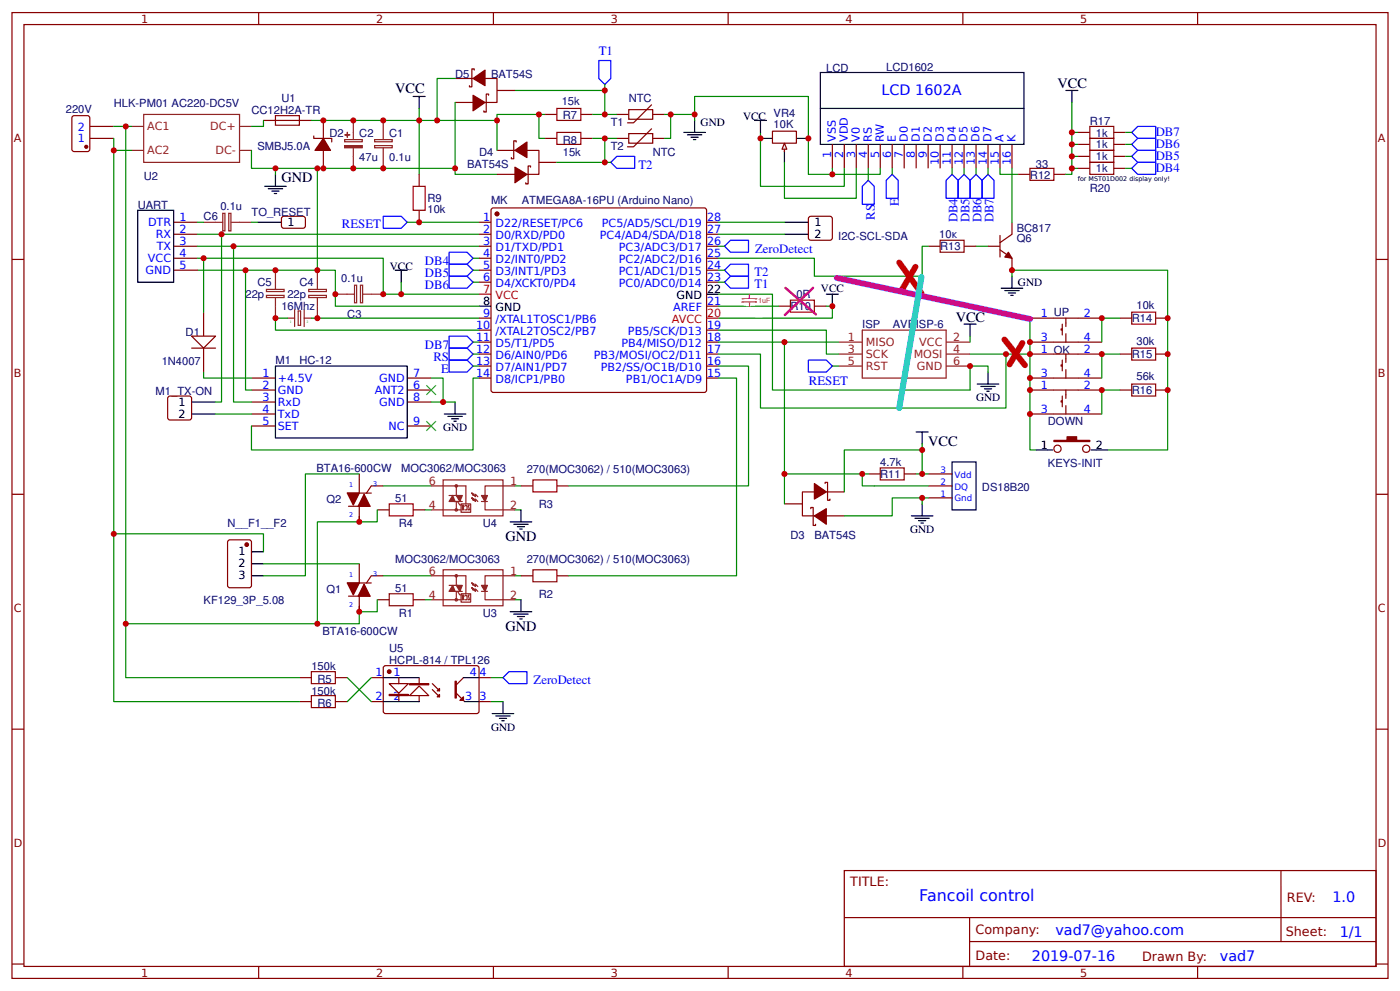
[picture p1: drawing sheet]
<svg xmlns="http://www.w3.org/2000/svg" width="309mm" height="219mm" viewBox="0 0 309 219" stroke-linecap="round" stroke-linejoin="round" font-family="sans-serif">
<g fill="none" stroke="#800" stroke-width=".26">
<path d="M2.6 2.8h304.1v213.2h-304.1zM5.3 5.4h298.7v208h-298.7zM57.1 2.8v2.6M109 2.8v2.6M160.9 2.8v2.6M212.7 2.8v2.6M264.6 2.8v2.6M2.6 57.3h2.7M304 57.3h2.7M55.6 83.5h5.3M55.6 86.1h5.3M55.6 88.8h5.3"/>
<path d="M55.6 91.4h5.3M55.6 94.1h5.3M90 83.5h5.2M90 86.1h5.2M90 88.8h5.2M90 94.1h5.2M2.6 109.1h2.7M304 109.1h2.7M2.6 161h2.7M304 161h2.7M186.5 192.2h117.5v21.2h-117.5zM283 192.2v15.7"/>
<path d="M2.6 212.9h2.7M57.1 213.4v2.6M109 213.4v2.6M160.9 213.4v2.6M186.6 202.6h117.3M212.7 213.4v2.6M214.2 207.9h89.7M214.2 202.6v10.6M264.6 213.4v2.6M304 212.9h2.7"/>
</g>
<path d="M29.1 33.2h2.6M29.1 27.9h2.6M31.7 25.3h21.2v10.6h-21.2zM52.9 33.2h2.7M52.9 27.9h2.7M76.1 30.8h3.9v.5h-3.9zM78.1 26.6v4.2M78.1 32.7v4.5M82.8 32.1h3.9v.5h-3.9zM82.8 30.8h3.9v.5h-3.9zM84.7 26.6v4.2M84.7 32.7v4.5" fill="none" stroke="#8d2323" stroke-width=".26"/>
<g fill="#8d2323" stroke="#8d2323" stroke-width=".26">
<path d="M76.1 32.1h3.9v.5h-3.9z"/>
<path d="M76.2 29.8h1.1z"/>
<path d="M76.7 29.2l.1 1.1z"/>
</g>
<path d="M60.9 80.8h29.1v15.9h-29.1z" fill="none" stroke="#000" stroke-width=".26"/>
<path d="M42.3 74.2h5.3l-2.6 2.7z" fill="#fefefe" stroke="#800" stroke-width=".26"/>
<path d="M16.1 25.6l3.2-.1 .5 .3v7.1l-.2 .5-3.2 .1-.5-.3v-7.1zM19.8 30.6h5.3M19.8 27.9h5.3M170.7 29h5.2v2.6h-5.2zM173.3 32.1v1.4M42.3 76.9h5.3M45 68.9v5.3M45 76.9v5.3" fill="none" stroke="#800" stroke-width=".26"/>
<circle cx="19" cy="32.4" r=".33" fill="#800" stroke="#800" stroke-width=".26"/>
<path d="M25.1 27.9h4M55.6 33.2v4h44.9v1.3h9.3M60.9 37.2v1.3" fill="none" stroke="#080" stroke-width=".26"/>
<path d="M60.9 38.5v2.6M91.3 21.3h2.6M92.6 21.3v2.6M168 30.6h2.7M173.3 33.2v2.7M175.9 30.6h2.7M58.5 41.1h4.7M59.3 41.7h3.1M60.1 42.2h1.5M60.6 42.7h.5" fill="none" stroke="#000" stroke-width=".26"/>
<path d="M173.3 31.6l.5 1.3h-1z" fill="#efefef" stroke="#800" stroke-width=".26"/>
<g fill="none" stroke="#080" stroke-width=".26">
<path d="M153.5 25.3v-4h25.1v17.2h5.3v-1.3M168 29.2v11.9h18.5v-3.9M173.3 35.9v7.9h15.9v-6.6M194.5 37.2v1.3h-10.6M79.4 104.6h-11.9v22.5h-9.3M84.7 107.3h10.5M93.9 112.6h1.3M113.8 107.3h1.3M113.8 112.6h1.3M58.2 124.5h21.2M84.7 127.1h10.5M93.9 132.4h1.3"/>
<path d="M113.8 127.1h1.3M113.8 132.4h1.3"/>
</g>
<path d="M166.7 26.6h2.6M168 26.6v2.6M112.7 115.2h4.8M113.5 115.8h3.2M114.3 116.3h1.6M114.8 116.8h.6M115.1 112.6v2.6M112.7 135.1h4.8M113.5 135.6h3.2M114.3 136.1h1.6M114.8 136.7h.6M115.1 132.4v2.7" fill="none" stroke="#000" stroke-width=".26"/>
<path d="M86 111.3h5.3v2.6h-5.3zM117.7 106h5.3v2.6h-5.3zM86 131.1h5.3v2.6h-5.3zM117.7 125.8h5.3v2.7h-5.3z" fill="none" stroke="#a00000" stroke-width=".26"/>
<g fill="none" stroke="#800" stroke-width=".26">
<path d="M76.7 108.9h5.3M77 111.8h4.8M79.4 104.6v4.3M79.4 111.8v3.4M83.3 112.6h2.7M84.7 107.3h-2.7l-1 1.6M91.3 112.6h2.6M115.1 107.3h2.6M123 107.3h2.7M76.7 128.7h5.3M77 131.6h4.8M79.4 124.5v4.2"/>
<path d="M79.4 131.6v3.5M83.3 132.4h2.7M84.7 127.1h-2.7l-1 1.6M91.3 132.4h2.6M115.1 127.1h2.6M123 127.1h2.7M100.8 153.1l1.9 1.8M102.4 149.6l-1.6 1.6"/>
</g>
<g fill="none" stroke="#8d2323" stroke-width=".26">
<path d="M95.2 107.3h7.7v4M95.2 112.6h6.7M97.9 106h13.2v7.9h-13.2zM99.2 109.4h1.9M100.3 110.7h1.8M100.8 107.3v2.1M100.8 110.7v1.9M101.1 110.7l.5 .8h.3M101.9 111.3h2.1v1.8h-2.1zM102.1 111.5h.3v1.1h-.3zM102.7 111.8l.2-.3 .3 .3v.8h-.5M103.7 111.5h-.2l.2 1.1h-.2"/>
<path d="M104.2 108.9l.8 .8v-.6l.6 .6M104.2 108.9l.6 .2-.3 .3zM104.2 109.9l.3 .6 .3-.3-.6-.3 .8 .8v-.5l.6 .5M106.4 110.7h1.3M107.2 110.7v1.9h6.6M113.8 107.3h-6.6v2.1M95.2 127.1h7.7v4M95.2 132.4h6.7M97.9 125.8h13.2v7.9h-13.2zM99.2 129.2h1.9M100.3 130.6h1.8M100.8 127.1v2.1"/>
<path d="M100.8 130.6v1.8M101.1 130.6l.5 .8h.3M101.9 131.1h2.1v1.9h-2.1zM102.1 131.4h.3v1h-.3zM102.7 131.6l.2-.2 .3 .2v.8h-.5M103.7 131.4h-.2l.2 1h-.2M104.2 128.7l.8 .8v-.5l.6 .5M104.2 128.7l.6 .3-.3 .2zM104.2 129.8l.3 .5 .3-.3-.6-.2 .8 .8v-.6l.6 .6M106.4 130.6h1.3M107.2 130.6v1.8h6.6M113.8 127.1h-6.6v2.1"/>
<circle cx="100.8" cy="112.6" r=".26"/>
<circle cx="100.8" cy="107.3" r=".26"/>
<circle cx="100.8" cy="132.4" r=".26"/>
<circle cx="100.8" cy="127.1" r=".26"/>
</g>
<g fill="#8d2323" stroke="#8d2323" stroke-width=".26">
<path d="M106.4 129.2h1.3l-.5 1.4z"/>
<path d="M100.8 129.2h1.3l-.5 1.4z"/>
<path d="M100 129.2l.5 1.4h-1.3z"/>
<path d="M106.4 109.4h1.3l-.5 1.3z"/>
<path d="M100.8 109.4h1.3l-.5 1.3z"/>
<path d="M100 109.4l.5 1.3h-1.3z"/>
</g>
<g fill="#800" stroke="#800" stroke-width=".26">
<path d="M76.7 128.7h2.7l-1.3 2.7z"/>
<path d="M80.4 129l1.4 2.6h-2.7z"/>
<path d="M76.7 108.9h2.7l-1.3 2.6z"/>
<path d="M80.4 109.1l1.4 2.7h-2.7z"/>
</g>
<path d="M100.5 150.4h.3v3.7h-.3z" fill="#00f" stroke="#800" stroke-width=".26"/>
<g fill="#800" stroke="#800" stroke-width=".26">
<path d="M102.4 153.9v.7h-.8z"/>
<circle cx="86" cy="148.3" r=".4"/>
</g>
<g fill="none" stroke="#800" stroke-width=".26">
<path d="M82 149.6h2.7M82 154.9h2.7M84.9 147h20.7l.2 .5v9.8l-.5 .3-20.4-.1-.2-.5v-9.5zM86 150.9h4.2l-2.1 2.2zM86 153.3h4.2v.3h-4.2zM88.1 149.6v1.3M90.5 150.9h4.2v.3h-4.2zM92.6 151.5l2.1 2.1h-4.2zM92.6 149.8v1.3M92.6 153.6v1.3M95.5 150.9l1.6 1.6M95.5 152.3l1.6 1.6"/>
<path d="M105.8 149.6h2.7M105.8 154.9h2.7"/>
</g>
<path d="M84.7 154.9h7.9M84.7 149.6h7.9M102.7 154.9h3.1" fill="none" stroke="#000" stroke-width=".26"/>
<path d="M97.1 153.3v.6h-.5z" fill="#00f" stroke="#800" stroke-width=".26"/>
<g fill="none" stroke="#800" stroke-width=".26">
<path d="M100.5 17.3h4M104.8 15.5v-.3h-.6v4h-.5v-.3M107.2 17.3h2.6v5.3h-2.6M109.8 20h4M58.2 26.6h10.6M69.3 30v.6h4v.8M71.4 26.6v4M71.4 33.2v4M92.6 38.5v2.6M100.5 22.6h4M107.9 21v-.2h-.5v3.9h-.5v-.2M109.8 38.5h4"/>
<path d="M109.8 33.2h4M114 31.4v-.3h-.5v4h-.5v-.3M116.4 33.2h2.7v5.3h-2.7M117.2 36.9v-.3h-.5v4h-.5v-.3M119.1 35.9h3.9M120.4 25.3h2.6M120.4 30.6h2.6M128.3 25.3h2.7M128.3 30.6h2.7M136.3 25.3h2.6M136.3 30.6h2.6M138.9 24.2h5.3v2.1h-5.3z"/>
<path d="M138.9 29.5h5.3v2.1h-5.3zM143.9 23.2l-3.9 3.9h-1.4M143.9 28.4l-3.9 4h-1.4M144.2 25.3h2.6M144.2 30.6h2.6M183.9 31.9v5.3M186.5 31.9v5.3M189.2 31.9v5.3M191.8 31.9v5.3M194.5 31.9v5.3M197.1 31.9v5.3M199.8 31.9v5.3"/>
<path d="M202.4 31.9v5.3M205.1 31.9v5.3M207.7 31.9v5.3M210.3 31.9v5.3M213 31.9v5.3M215.6 31.9v5.3M218.3 31.9v5.3M220.9 31.9v5.3M223.6 31.9v5.3M224.9 38.5h2.6M232.8 38.5h2.7M238.1 29.2h2.7"/>
<path d="M238.1 31.9h2.7M238.1 34.5h2.7M238.1 37.2h2.7M246.1 29.2h2.6M246.1 31.9h2.6M246.1 34.5h2.6M246.1 37.2h2.6M38.4 49.1h5.3M38.4 51.7h5.3M38.4 54.4h5.3M38.4 57h5.3M38.4 59.7h5.3"/>
<path d="M62.2 48l.5-.2h4.5l.3 .5-.1 1.8-.5 .3-4.5-.1-.2-.4zM92.6 46.4v2.7M105.8 49.1h2.7M105.8 51.7h2.7M105.8 54.4h2.7M105.8 57h2.7M105.8 59.7h2.7M108.6 46.2l.4-.3 46.8 .1 .3 .4-.1 40-.4 .3-46.9-.1-.2-.5zM156.1 49.1h2.6M156.1 51.7h2.6M156.1 54.4h2.6M156.1 57h2.6"/>
<path d="M156.1 59.7h2.6M178.9 47.8h4.5l.4 .2 .1 4.5-.3 .5h-4.5l-.4-.2-.1-4.5zM205.1 54.4h2.6M213 54.4h2.6M218.3 54.4h2.6M220.9 55.2l2.7 1.8v2.7M220.9 52v4.8M223.6 49.1v2.6l-2.7 1.9M105.8 62.3h2.7M105.8 70.2h2.7M105.8 72.9h2.7M105.8 75.5h2.7"/>
<path d="M105.8 78.2h2.7M156.1 62.3h2.6M156.1 72.9h2.6M156.1 75.5h2.6M156.1 78.2h2.6M156.1 67.6h2.6M172 67.6h2.6M179.9 67.6h2.7M227.5 70.2h15.9M227.5 75.5h15.9M227.5 78.2h15.9M234.7 72.6h-.3v.3h.3"/>
<path d="M234.7 71.6v2.4M234.7 79.5v2.4M235.5 70.2v1.9M235.5 73.7v1.8M235.5 78.2v1.8M247.4 70.2h2.6M247.4 78.2h2.6M255.3 70.2h2.7M255.3 78.2h2.7M37.3 87.5l4.5-.1 .5 .3v4.5l-.2 .5h-4.5l-.5-.2-.1-4.5zM105.8 80.8h2.7M105.8 83.5h2.7"/>
<path d="M156.1 80.8h2.6M156.1 83.5h2.6M227.5 83.5h15.9M227.5 91.4h15.9M227.5 86.1h15.9M234.7 88.5h-.3v.3h.3M234.7 80.6h-.3v.2h.3M234.7 87.4v2.4M235.5 81.6v1.9M235.5 86.1v1.9M235.5 89.6v1.8M247.4 86.1h2.6"/>
<path d="M255.3 86.1h2.7M50.5 119.3l4.5-.1 .5 .3 .1 9.7-.3 .5-4.5 .1-.5-.3v-9.8zM173.3 111.3h4M179.1 112.3v-.2h.6v3.9h.5v-.2M179.9 108.6h-2.6v5.3h2.6M182.3 106.8v-.3h.5v4h.6v-.3M182.6 113.9h3.9M182.6 108.6h3.9M191.8 104.6h2.7M199.8 104.6h2.6M205.1 109.9h5.2M205.1 107.3h5.2"/>
<path d="M205.1 104.6h5.2M66.1 149.6h2.7M66.1 154.9h2.7M74.1 149.6h2.6M74.1 154.9h2.6M88.1 153.5v1.3M97.1 152v.5h-.5z"/>
<circle cx="233.6" cy="99.1" r=".8"/>
<circle cx="240" cy="99.1" r=".8"/>
</g>
<g fill="none" stroke="#000" stroke-width=".26">
<path d="M181.2 16h45v15.9h-45zM235.5 20h2.6M236.8 20v2.6M151.1 29.2h4.7M151.9 29.8h3.1M152.7 30.3h1.6M153.2 30.8h.5M153.5 26.6v2.6M181.2 23.9h45M30.4 46.4h8v15.9h-8zM56.9 49.1h5.3M87.3 59.7h2.7"/>
<path d="M88.6 59.7v2.6M173.3 49.1h5.3M173.3 51.7h5.3M105.8 67.6h2.7M156.1 65h2.6M182.6 65h2.6M183.9 65v2.6M213 71.6h2.6M214.3 71.6v2.6M221.2 63.6h4.8M222 64.2h3.2M222.8 64.7h1.6"/>
<path d="M223.3 65.2h.5M223.6 61v2.6M42.3 91.4h5.3M42.3 88.8h5.3M98.2 91.4h4.7M99 91.9h3.1M99.7 92.5h1.6M100.3 93h.5M100.5 88.8v2.6M202.4 95.4h2.7M203.7 95.4v2.6M215.9 84.8h4.8"/>
<path d="M216.7 85.3h3.2M217.5 85.9h1.6M218 86.4h.5M218.3 82.2v2.6M228.9 99.4h3.7M241 99.4h3.7M201.3 113.9h4.8M202.1 114.4h3.2M202.9 115h1.6M203.5 115.5h.5M203.7 111.3v2.6M210.3 102h5.3v10.6h-5.3z"/>
<path d="M55.6 127.1h2.6M55.6 121.8h2.6M55.6 124.5h2.6M102.4 149.6h3.4M108.7 157.6h4.8M109.5 158.1h3.2M110.3 158.6h1.6M110.9 159.1h.5M111.1 154.9v2.7"/>
</g>
<g fill="none" stroke="#a00000" stroke-width=".26">
<path d="M60.9 25.5h5.2v2.1h-5.2zM123 23.9h5.3v2.7h-5.3zM123 29.2h5.3v2.7h-5.3zM227.5 37.2h5.3v2.6h-5.3zM240.8 27.9h5.3v2.7h-5.3zM240.8 30.6h5.3v2.6h-5.3zM240.8 33.2h5.3v2.7h-5.3zM240.8 35.9h5.3v2.6h-5.3zM91.3 41.1h2.6v5.3h-2.6zM207.7 53h5.3v2.7h-5.3zM174.6 66.3h5.3v2.6h-5.3zM250 68.9h5.3v2.7h-5.3z"/>
<path d="M250 76.9h5.3v2.6h-5.3zM250 84.8h5.3v2.6h-5.3zM194.5 103.3h5.3v2.7h-5.3zM68.8 148.3h5.3v2.6h-5.3zM68.8 153.6h5.3v2.6h-5.3z"/>
</g>
<g fill="none" stroke="#080" stroke-width=".26">
<path d="M100.5 17.3h-3.9v9.3h-4v-2.7M113.8 20h19.8v5.3M133.6 18.7v1.3M25.1 30.6v124.3h41M25.1 33.2h4M27.8 27.9v121.7h38.3M58.2 26.6v1.3h-2.6M68.8 26.6h23.8v11.9M70.1 37.2v22.5M96.6 26.6h13.2M100.5 22.6v14.6M119.1 25.3h-9.3v7.9"/>
<path d="M120.4 25.3h-1.3v5.3h1.3M123 35.9h10.6M131 25.3h5.3M131 30.6h5.3M133.6 30.6v5.3h1.3M146.8 25.3h1.4v5.3h-1.4M148.2 25.3h5.3v1.3M191.8 37.2v2.6M197.1 37.2v1.3M210.3 37.2v1.3M213 37.2v1.3M215.6 37.2v1.3"/>
<path d="M218.3 37.2v1.3M220.9 37.2v1.3h4M223.6 37.2v11.9M236.8 22.6v15.9h-1.3M236.8 37.2h1.3M236.8 34.5h1.3M236.8 31.9h1.3M236.8 29.2h1.3M248.7 37.2h1.3M248.7 34.5h1.3M248.7 31.9h1.3M248.7 29.2h1.3"/>
<path d="M43.7 57h41v8h21.1M43.7 59.7h26.4M43.7 49.1h1.3M43.7 51.7h62.1M43.7 54.4h62.1M45 57v11.9M48.9 51.7v37.1h-1.3M51.6 54.4v34.4h4M54.2 59.7v26.4h1.4M55.6 49.1h1.3M70.1 59.7h4v7.9h31.7M90 49.1h15.8"/>
<path d="M104.5 59.7h1.3M104.5 57h1.3M158.7 59.7h1.4M158.7 49.1h14.6M158.7 51.7h14.6M158.7 54.4h1.4M205.1 54.4h-1.4v6.6h-23.8v-4h-21.2M215.6 54.4h2.7M63.5 70.2h-2.6v2.7h44.9M68.8 70.2h37M88.6 62.3v2.7M104.5 62.3h1.3"/>
<path d="M104.5 75.5h1.3M104.5 78.2h1.3M158.7 72.9h23.9v5.3h2.6M158.7 78.2h9.3v11.9h54.2v-11.9h-7.9M158.7 65h12v21.1h43.6v-5.3h4v1.4M158.7 67.6h13.3M158.7 62.3h1.4M158.7 75.5h26.5M173.3 75.5v29.1h17.2v2.7h14.6M182.6 67.6h1.3v2.6h-25.2M214.3 74.2v1.3M222.2 78.2h5.3"/>
<path d="M223.6 61v-1.3h34.4v39.7h-13.3M227.5 70.2v29.2h1.4M247.4 70.2h-4v5.3M247.4 78.2h-4v5.3M45 82.2v1.3h10.6M47.6 91.4h8M95.2 83.5h2.7v5.3h-2.7M97.9 88.8h2.6M104.5 80.8h1.3M105.8 83.5h-1.3v15.9h-48.9v-5.3M158.7 80.8h6.7v26.5h-39.7M158.7 83.5h4v43.6h-37"/>
<path d="M183.9 80.8h1.3M203.7 98v6.6h1.4M203.7 99.4h-17.2v9.2M247.4 86.1h-4v5.3M25.1 117.9h33.1v3.9M83.3 112.6v2.6h-13.2v22.5M173.3 104.6v6.7M190.5 104.6h1.3M202.4 104.6h1.3M203.7 109.9h-6.6v4h-10.6M205.1 109.9h-1.4v1.4M83.3 132.4v2.7h-3.9v2.6h-51.6"/>
<path d="M76.7 149.6l5.3 5.3M82 149.6l-5.3 5.3M108.5 154.9h2.6M108.5 149.6h2.6"/>
</g>
<g fill="#800" stroke="#800" stroke-width=".26">
<path d="M71.4 30.6l1.6 2.6h-3.4z"/>
<path d="M222.8 55.7l.8 1.3-1.6-.2z"/>
<path d="M232.8 97.2h2.9v-.8h2.2v.8h2.9v.3h-8z"/>
<path d="M179.9 106.8l2.7 1.8-2.7 1.6z"/>
<path d="M179.9 113.9l2.7-1.6v3.5z"/>
<path d="M113.8 33.2l2.6-1.8v3.4z"/>
<path d="M113.8 36.9l2.6 1.6-2.6 1.8z"/>
<path d="M104.5 17.3l2.7-1.8v3.4z"/>
<path d="M104.5 21l2.7 1.6-2.7 1.9z"/>
<circle cx="109.8" cy="47.2" r=".4"/>
<circle cx="54.5" cy="120.3" r=".4"/>
</g>
<path d="M105.8 65h2.7M156.1 70.2h2.6" fill="none" stroke="#f00" stroke-width=".26"/>
<g fill="none" stroke="#8d2323" stroke-width=".26">
<path d="M45 49.1h4.2M49.2 47.1h.5v3.9h-.5zM50.5 47.1h.5v3.9h-.5zM51.1 49.1h4.5M60.9 59.7v4.2M70.1 59.7v4.2M58.9 65.2h3.9v.5h-3.9zM58.9 63.9h3.9v.5h-3.9zM60.9 65.7v4.5M63.5 70.2h1.6M65.1 68.4v3.7M65.9 68.7h.5v3.1h-.5z"/>
<path d="M67.2 70.2h1.6M67.2 68.4v3.7M68.2 65.2h3.9v.5h-3.9zM68.2 63.9h3.9v.5h-3.9zM70.1 65.7v4.5M74.1 65h4.2M78.3 63h.5v3.9h-.5zM79.6 63h.5v3.9h-.5zM80.2 65h4.5M185.2 75.5h5.3M185.2 78.2h5.3M190.5 72.9h18.5v10.6h-18.5z"/>
<path d="M209 75.5h5.3M209 78.2h5.3M185.2 80.8h5.3M209 80.8h5.3"/>
</g>
<g fill="#000" stroke="#3c3" stroke-width=".26">
<path d="M94.2 85.1l2.1 2.1zM96.3 85.1l-2.1 2.1z"/>
<path d="M94.2 93l2.1 2.1zM96.3 93l-2.1 2.1z"/>
</g>
<g fill="none" stroke="#00f" stroke-width=".26">
<path d="M132.3 13.4h2.6v3.9l-1.3 1.4-1.3-1.4zM136.3 34.5h3.9v2.7h-3.9l-1.4-1.3zM191.8 39.8l1.3 1.3v4h-2.6v-4zM197.1 38.5l1.3 1.3v4h-2.6v-4zM210.3 38.5l1.4 1.3v4h-2.7v-4zM213 38.5l1.3 1.3v4h-2.6v-4zM214.3 39.8l1.3-1.3 1.4 1.3v4h-2.7zM218.3 38.5l1.3 1.3v4h-2.6v-4zM250 37.2l1.4-1.3h3.9v2.6h-3.9zM250 34.5l1.4-1.3h3.9v2.7h-3.9zM250 31.9l1.4-1.3h3.9v2.6h-3.9zM250 29.2l1.4-1.3h3.9v2.7h-3.9z"/>
<path d="M84.7 47.8h3.9l1.4 1.3-1.4 1.3h-3.9zM99.2 55.7h4l1.3 1.3-1.3 1.3h-4zM99.2 58.3h4l1.3 1.4-1.3 1.3h-4zM161.4 58.3h4v2.7h-4l-1.3-1.3zM161.4 53h4v2.7h-4l-1.3-1.3zM99.2 61h4l1.3 1.3-1.3 1.3h-4zM99.2 74.2h4l1.3 1.3-1.3 1.4h-4zM99.2 76.9h4l1.3 1.3-1.3 1.3h-4zM99.2 79.5h4l1.3 1.3-1.3 1.4h-4zM161.4 61h4v2.6h-4l-1.3-1.3zM178.6 79.5h4l1.3 1.3-1.3 1.4h-4zM112.4 148.3h4v2.6h-4l-1.3-1.3z"/>
</g>
<g fill="#c00">
<circle cx="109.8" cy="26.6" r=".66"/>
<circle cx="96.6" cy="26.6" r=".66"/>
<circle cx="100.5" cy="37.2" r=".66"/>
<circle cx="203.7" cy="99.4" r=".66"/>
<circle cx="173.3" cy="75.5" r=".66"/>
<circle cx="203.7" cy="109.9" r=".66"/>
<circle cx="243.4" cy="78.2" r=".66"/>
<circle cx="227.5" cy="78.2" r=".66"/>
<circle cx="227.5" cy="83.5" r=".66"/>
<circle cx="227.5" cy="86.1" r=".66"/>
<circle cx="243.4" cy="86.1" r=".66"/>
<circle cx="227.5" cy="91.4" r=".66"/>
<circle cx="243.4" cy="70.2" r=".66"/>
<circle cx="227.5" cy="75.5" r=".66"/>
<circle cx="92.6" cy="49.1" r=".66"/>
<circle cx="236.8" cy="34.5" r=".66"/>
<circle cx="236.8" cy="29.2" r=".66"/>
<circle cx="223.6" cy="59.7" r=".66"/>
<circle cx="258" cy="70.2" r=".66"/>
<circle cx="258" cy="78.2" r=".66"/>
<circle cx="222.3" cy="78.2" r=".66"/>
<circle cx="203.7" cy="104.6" r=".66"/>
<circle cx="153.5" cy="25.3" r=".66"/>
<circle cx="88.6" cy="65" r=".66"/>
<circle cx="84.7" cy="65" r=".66"/>
<circle cx="45" cy="57" r=".66"/>
<circle cx="178.6" cy="30.6" r=".66"/>
<circle cx="54.2" cy="59.7" r=".66"/>
<circle cx="25.1" cy="117.9" r=".66"/>
<circle cx="25.1" cy="33.2" r=".66"/>
<circle cx="27.8" cy="27.9" r=".66"/>
<circle cx="27.8" cy="137.7" r=".66"/>
<circle cx="48.9" cy="51.7" r=".66"/>
<circle cx="168" cy="30.6" r=".66"/>
<circle cx="70.1" cy="59.7" r=".66"/>
<circle cx="74.1" cy="65" r=".66"/>
<circle cx="70.1" cy="70.2" r=".66"/>
<circle cx="60.9" cy="70.2" r=".66"/>
<circle cx="79.4" cy="115.2" r=".66"/>
<circle cx="70.1" cy="137.7" r=".66"/>
<circle cx="60.9" cy="37.2" r=".66"/>
<circle cx="183.9" cy="38.5" r=".66"/>
<circle cx="148.2" cy="25.3" r=".66"/>
<circle cx="79.4" cy="135.1" r=".66"/>
<circle cx="60.9" cy="59.7" r=".66"/>
<circle cx="51.6" cy="54.4" r=".66"/>
<circle cx="97.9" cy="88.8" r=".66"/>
<circle cx="92.6" cy="26.6" r=".66"/>
<circle cx="78.1" cy="37.2" r=".66"/>
<circle cx="84.7" cy="26.6" r=".66"/>
<circle cx="78.1" cy="26.6" r=".66"/>
<circle cx="71.4" cy="26.6" r=".66"/>
<circle cx="71.4" cy="37.2" r=".66"/>
<circle cx="133.6" cy="25.3" r=".66"/>
<circle cx="133.6" cy="30.6" r=".66"/>
<circle cx="183.9" cy="67.6" r=".66"/>
<circle cx="214.3" cy="80.8" r=".66"/>
<circle cx="190.5" cy="104.6" r=".66"/>
<circle cx="258" cy="86.1" r=".66"/>
<circle cx="236.8" cy="31.9" r=".66"/>
<circle cx="236.8" cy="37.2" r=".66"/>
<circle cx="70.1" cy="37.2" r=".66"/>
<circle cx="173.3" cy="104.6" r=".66"/>
<circle cx="119.1" cy="25.3" r=".66"/>
<circle cx="133.6" cy="35.9" r=".66"/>
<circle cx="84.7" cy="37.2" r=".66"/>
<circle cx="133.6" cy="20" r=".66"/>
</g>
<path d="M198.7 58l4.9 6.8zM202.3 58.9l-3.1 5.1zM221.9 75l4.5 5.6zM225.9 75.7l-2.9 4.8z" fill="#000" stroke="#fa0531" stroke-width="1.3"/>
<path d="M184.9 61.4l42.7 9z" fill="#000" stroke="#b50cf2" stroke-width="1.3"/>
<circle cx="194.3" cy="69.9" r=".66" fill="#b50cf2"/>
<path d="M203.6 61.2l-4.9 28.9z" fill="#000" stroke="#0cd8f2" stroke-width="1.3"/>
<circle cx="235.7" cy="112.6" r=".66" fill="#0cd8f2"/>
<path d="M163.9 66.7h3.2M164 66h3.2" fill="none" stroke="#f20c4e" stroke-width=".26"/>
<circle cx="165.4" cy="66.8" r=".66" fill="#f20c4e"/>
<path d="M165.5 66.8h.1M165.5 66.8v.7M167.5 69.3h.1" fill="none" stroke="#ee0d4e" stroke-width=".26"/>
<path d="M165.6 65l-.1 1z" fill="#000" stroke="#ee0d4e" stroke-width=".26"/>
<path d="M173.4 69.5l6.2-5.9zM173.5 63.6l6.8 5.8z" fill="#000" stroke="#ee0d4e" stroke-width=".53"/>
<circle cx="191.3" cy="68.3" r=".26" fill="#ee0d4e"/>
<g fill="#fff" stroke="#fff" stroke-width=".26">
<path d="M190.1 67.6h2.4v1.5h-2.4z"/>
<path d="M167 68.9h1.3v1h-1.3z"/>
<path d="M164.4 66.2h2.3v1.1h-2.3z"/>
<path d="M164.9 66.3h1.3v.6h-1.3z"/>
<path d="M164.9 66.3h1.7v.2h-1.7z"/>
<path d="M165 66.3h1v.4h-1z"/>
<path d="M165.1 66.2h1.2v.4h-1.2z"/>
<path d="M164.7 66.2h1.4v.5h-1.4z"/>
<path d="M165.1 67h1.1v.3h-1.1z"/>
<path d="M164.9 67h.9v.5h-.9z"/>
<path d="M191.4 67.7h4.7v2.8h-4.7z"/>
<path d="M194 69.5h1.5v1.2h-1.5z"/>
<path d="M233.3 110.5h6.7v4.5h-6.7z"/>
</g>
<path d="M164.1 66.7h3M165.6 66.8v.9" fill="none" stroke="#ee264a" stroke-width=".26"/>
<text font-size="3.5" fill="#00f" x="203.1" y="199">Fancoil control</text>
<g font-size="3.2">
<text x="87.3" y="20.4">VCC</text>
<text x="233.6" y="19.4">VCC</text>
<text x="62.2" y="40.3">GND</text>
<text x="211.1" y="71">VCC</text>
<text x="205.1" y="98.4">VCC</text>
<text x="111.7" y="119.5">GND</text>
<text x="111.7" y="139.3">GND</text>
</g>
<g font-size="3.2" fill="#00f">
<text x="194.8" y="21">LCD 1602А</text>
<text x="294.4" y="199.2">1.0</text>
<text x="233.2" y="206.3">vad7@yahoo.com</text>
<text x="296" y="206.9">1/1</text>
<text x="228" y="212.2">2019-07-16</text>
<text x="269.5" y="212.1">vad7</text>
</g>
<g font-size="2.8" fill="#00f">
<text x="132.3" y="12.2">T1</text>
<text x="255.3" y="29.9">DB7</text>
<text x="255.3" y="35.2">DB5</text>
<text x="255.3" y="32.6">DB6</text>
<text x="141.1" y="37.3">T2</text>
<text x="255.3" y="37.9">DB4</text>
<text x="198.6" y="45.5" transform="rotate(-90 198.6 45.5)">E</text>
<text x="75.5" y="50.3">RESET</text>
<text x="193.3" y="48.6" transform="rotate(-90 193.3 48.6)">RS</text>
<text x="211.5" y="49.1" transform="rotate(-90 211.5 49.1)">DB4</text>
<text x="214.2" y="49.1" transform="rotate(-90 214.2 49.1)">DB5</text>
<text x="216.8" y="49.1" transform="rotate(-90 216.8 49.1)">DB6</text>
<text x="219.5" y="49.1" transform="rotate(-90 219.5 49.1)">DB7</text>
<text x="93.9" y="58.5">DB4</text>
<text x="166.8" y="55.8">ZeroDetect</text>
<text x="93.9" y="61.1">DB5</text>
<text x="93.9" y="63.8">DB6</text>
<text x="166.7" y="63.5">T1</text>
<text x="166.7" y="60.9">T2</text>
<text x="93.9" y="77">DB7</text>
<text x="95.8" y="79.6">RS</text>
<text x="97.5" y="82.3">E</text>
<text x="178.7" y="84.9">RESET</text>
<text x="117.9" y="151.1">ZeroDetect</text>
</g>
<g font-size="2.8" fill="#800">
<text x="187.9" y="195.7">TITLE:</text>
<text x="284.3" y="199.2">REV:</text>
<text x="215.5" y="206.3">Company:</text>
<text x="284.1" y="206.8">Sheet:</text>
<text x="215.5" y="212.1">Date:</text>
<text x="252.3" y="212.1">Drawn By:</text>
</g>
<g font-size="2.5" fill="#800">
<text x="31.2" y="5">1</text>
<text x="83.1" y="5">2</text>
<text x="134.9" y="5">3</text>
<text x="186.8" y="5">4</text>
<text x="238.7" y="5">5</text>
<text x="3" y="31.4">A</text>
<text x="304.4" y="31.4">A</text>
<text x="3" y="83.2">B</text>
<text x="304.4" y="83.2">B</text>
<text x="3" y="135.1">C</text>
<text x="304.4" y="135.1">C</text>
<text x="3" y="186.9">D</text>
<text x="304.4" y="186.9">D</text>
<text x="31.2" y="215.6">1</text>
<text x="83.1" y="215.6">2</text>
<text x="134.9" y="215.6">3</text>
<text x="186.8" y="215.6">4</text>
<text x="238.7" y="215.6">5</text>
</g>
<g font-size="2.5" fill="#000080">
<text x="100.5" y="17.2">D5</text>
<text x="108.5" y="17.2">BAT54S</text>
<text x="182.6" y="15.9">LCD</text>
<text x="195.8" y="15.6">LCD1602</text>
<text x="25.1" y="23.6">HLK-PM01 AC220-DC5V</text>
<text x="62.2" y="22.5">U1</text>
<text x="124.1" y="23.2">15k</text>
<text x="138.9" y="22.5">NTC</text>
<text x="14.6" y="24.9">220V</text>
<text x="55.6" y="25.1">CC12H2A-TR</text>
<text x="124.4" y="26.2">R7</text>
<text x="134.9" y="27.8">T1</text>
<text x="170.9" y="25.8">VR4</text>
<text x="170.9" y="28.2">10K</text>
<text x="240.8" y="27.5">R17</text>
<text x="56.9" y="33.1">SMBJ5.0A</text>
<text x="72.8" y="30.1">D2</text>
<text x="79.4" y="35.5">47u</text>
<text x="79.4" y="30.2">C2</text>
<text x="86" y="35.5">0.1u</text>
<text x="86" y="30.2">C1</text>
<text x="105.8" y="34.4">D4</text>
<text x="124.4" y="34.4">15k</text>
<text x="124.4" y="31.8">R8</text>
<text x="134.9" y="33.1">T2</text>
<text x="144.2" y="34.4">NTC</text>
<text x="242.1" y="30.1">1k</text>
<text x="242.1" y="32.8">1k</text>
<text x="242.1" y="35.4">1k</text>
<text x="31.7" y="39.7">U2</text>
<text x="103.2" y="37">BAT54S</text>
<text x="227.5" y="39.4">R12</text>
<text x="228.9" y="37">33</text>
<text x="242.1" y="38.1">1k</text>
<text x="30.4" y="46">UART</text>
<text x="48.7" y="46.3">0.1u</text>
<text x="55.6" y="47.6">TO_RESET</text>
<text x="94.5" y="47">10k</text>
<text x="94.5" y="44.6">R9</text>
<text x="108.5" y="45">MK</text>
<text x="115.3" y="45">ATMEGA8A-16PU (Arduino Nano)</text>
<text x="240.8" y="42.3">R20</text>
<text x="45" y="48.7">C6</text>
<text x="185.2" y="52.9">I2C-SCL-SDA</text>
<text x="207.5" y="52.7">10к</text>
<text x="224.6" y="51.1">BC817</text>
<text x="224.6" y="53.5">Q6</text>
<text x="207.7" y="55.3">R13</text>
<text x="54.2" y="65.9">22p</text>
<text x="56.9" y="63.2">C5</text>
<text x="63.5" y="65.9">22p</text>
<text x="66.2" y="63.2">C4</text>
<text x="75.4" y="62.2">0.1u</text>
<text x="175.9" y="65.9">0R</text>
<text x="62.2" y="68.5">16Mhz</text>
<text x="76.7" y="70.1">C3</text>
<text x="174.6" y="68.5">R10</text>
<text x="250" y="71.2">R14</text>
<text x="251.1" y="68.1">10k</text>
<text x="41" y="74.1">D1</text>
<text x="190.5" y="72.5">ISP</text>
<text x="197.2" y="72.5">AVRISP-6</text>
<text x="251.1" y="76.1">30k</text>
<text x="35.7" y="80.7">1N4007</text>
<text x="60.9" y="80.4">M1</text>
<text x="66.1" y="80.4">HC-12</text>
<text x="250" y="79.1">R15</text>
<text x="34.4" y="87.3">M1_TX-ON</text>
<text x="250" y="87.1">R16</text>
<text x="251.1" y="84">56k</text>
<text x="231.5" y="93.9">DOWN</text>
<text x="69.9" y="104.2">BTA16-600CW</text>
<text x="88.6" y="104.2">MOC3062/MOC3063</text>
<text x="116.4" y="104.5">270(MOC3062) / 510(MOC3063)</text>
<text x="194.5" y="102.9">4.7k</text>
<text x="194.5" y="105.5">R11</text>
<text x="231.5" y="103.2">KEYS-INIT</text>
<text x="72.1" y="111.1">Q2</text>
<text x="87.3" y="110.9">51</text>
<text x="119.1" y="112.2">R3</text>
<text x="216.9" y="108.5">DS18B20</text>
<text x="50.3" y="116.4">N__F1__F2</text>
<text x="88.1" y="116.4">R4</text>
<text x="106.6" y="116.4">U4</text>
<text x="174.6" y="119.1">D3</text>
<text x="179.9" y="119.1">BAT54S</text>
<text x="87.3" y="124.4">MOC3062/MOC3063</text>
<text x="116.4" y="124.4">270(MOC3062) / 510(MOC3063)</text>
<text x="72.1" y="131">Q1</text>
<text x="87.3" y="130.7">51</text>
<text x="45" y="133.3">KF129_3P_5.08</text>
<text x="88.1" y="136.3">R1</text>
<text x="106.6" y="136.3">U3</text>
<text x="119.1" y="132">R2</text>
<text x="71.2" y="140.2">BTA16-600CW</text>
<text x="86" y="143.9">U5</text>
<text x="68.8" y="147.9">150k</text>
<text x="86" y="146.6">HCPL-814 / TPL126</text>
<text x="68.8" y="153.5">150k</text>
<text x="70.1" y="150.8">R5</text>
<text x="70.1" y="156.1">R6</text>
</g>
<g font-size="2.5" fill="#00f">
<text x="17.2" y="29">2</text>
<text x="17.2" y="31.4">1</text>
<text x="183.6" y="34.8" transform="rotate(-90 183.6 34.8)">1</text>
<text x="184.7" y="31.4" transform="rotate(-90 184.7 31.4)">VSS</text>
<text x="186.3" y="34.8" transform="rotate(-90 186.3 34.8)">2</text>
<text x="187.3" y="31.4" transform="rotate(-90 187.3 31.4)">VDD</text>
<text x="188.9" y="34.8" transform="rotate(-90 188.9 34.8)">3</text>
<text x="190" y="31.4" transform="rotate(-90 190 31.4)">V0</text>
<text x="191.6" y="34.8" transform="rotate(-90 191.6 34.8)">4</text>
<text x="192.6" y="31.4" transform="rotate(-90 192.6 31.4)">RS</text>
<text x="194.2" y="34.8" transform="rotate(-90 194.2 34.8)">5</text>
<text x="195.3" y="31.4" transform="rotate(-90 195.3 31.4)">RW</text>
<text x="196.8" y="34.8" transform="rotate(-90 196.8 34.8)">6</text>
<text x="197.9" y="31.4" transform="rotate(-90 197.9 31.4)">E</text>
<text x="199.5" y="34.8" transform="rotate(-90 199.5 34.8)">7</text>
<text x="200.6" y="31.4" transform="rotate(-90 200.6 31.4)">D0</text>
<text x="202.1" y="34.8" transform="rotate(-90 202.1 34.8)">8</text>
<text x="203.2" y="31.4" transform="rotate(-90 203.2 31.4)">D1</text>
<text x="204.8" y="34.8" transform="rotate(-90 204.8 34.8)">9</text>
<text x="205.8" y="31.4" transform="rotate(-90 205.8 31.4)">D2</text>
<text x="208.5" y="31.4" transform="rotate(-90 208.5 31.4)">D3</text>
<text x="211.1" y="31.4" transform="rotate(-90 211.1 31.4)">D4</text>
<text x="213.8" y="31.4" transform="rotate(-90 213.8 31.4)">D5</text>
<text x="216.4" y="31.4" transform="rotate(-90 216.4 31.4)">D6</text>
<text x="219.1" y="31.4" transform="rotate(-90 219.1 31.4)">D7</text>
<text x="221.7" y="31.4" transform="rotate(-90 221.7 31.4)">A</text>
<text x="224.4" y="31.4" transform="rotate(-90 224.4 31.4)">K</text>
<text x="207.4" y="36.3" transform="rotate(-90 207.4 36.3)">10</text>
<text x="210.1" y="36.3" transform="rotate(-90 210.1 36.3)">11</text>
<text x="212.7" y="36.3" transform="rotate(-90 212.7 36.3)">12</text>
<text x="215.4" y="36.3" transform="rotate(-90 215.4 36.3)">13</text>
<text x="218" y="36.3" transform="rotate(-90 218 36.3)">14</text>
<text x="220.7" y="36.3" transform="rotate(-90 220.7 36.3)">15</text>
<text x="223.3" y="36.3" transform="rotate(-90 223.3 36.3)">16</text>
<text x="32.7" y="49.9">DTR</text>
<text x="34.4" y="52.5">RX</text>
<text x="39.7" y="48.8">1</text>
<text x="39.7" y="51.5">2</text>
<text x="106.8" y="48.8">1</text>
<text x="106.8" y="51.5">2</text>
<text x="109.5" y="50.1">D22/RESET/PC6</text>
<text x="109.5" y="52.8">D0/RXD/PD0</text>
<text x="132.5" y="52.8">PC4/AD4/SDA/D18</text>
<text x="133" y="50.1">PC5/AD5/SCL/D19</text>
<text x="156.2" y="51.5">27</text>
<text x="156.2" y="48.8">28</text>
<text x="32.7" y="57.8">VCC</text>
<text x="34.6" y="55.2">TX</text>
<text x="39.7" y="54.1">3</text>
<text x="39.7" y="56.8">4</text>
<text x="39.7" y="59.4">5</text>
<text x="106.8" y="54.1">3</text>
<text x="106.8" y="56.8">4</text>
<text x="106.8" y="59.4">5</text>
<text x="109.5" y="55.4">D1/TXD/PD1</text>
<text x="109.5" y="58.1">D2/INT0/PD2</text>
<text x="136.7" y="58.1">PC2/ADC2/D16</text>
<text x="136.7" y="55.4">PC3/ADC3/D17</text>
<text x="156.2" y="59.4">24</text>
<text x="156.2" y="56.8">25</text>
<text x="156.2" y="54.1">26</text>
<text x="32.2" y="60.5">GND</text>
<text x="106.8" y="62">6</text>
<text x="109.5" y="60.7">D3/INT1/PD3</text>
<text x="109.5" y="63.4">D4/XCKT0/PD4</text>
<text x="136.7" y="63.4">PC0/ADC0/D14</text>
<text x="136.7" y="60.7">PC1/ADC1/D15</text>
<text x="156.2" y="62">23</text>
<text x="106.8" y="70">9</text>
<text x="109.5" y="71.3">/XTAL1TOSC1/PB6</text>
<text x="148.7" y="68.7">AREF</text>
<text x="156.2" y="67.3">21</text>
<text x="229.9" y="70">1 UP</text>
<text x="239.4" y="70">2</text>
<text x="105.2" y="72.6">10</text>
<text x="105.2" y="75.3">11</text>
<text x="105.2" y="77.9">12</text>
<text x="109.5" y="74">/XTAL2TOSC2/PB7</text>
<text x="109.5" y="76.6">D5/T1/PD5</text>
<text x="137.3" y="76.6">PB4/MISO/D12</text>
<text x="138.7" y="74">PB5/SCK/D13</text>
<text x="156.2" y="77.9">17</text>
<text x="156.2" y="72.6">19</text>
<text x="156.2" y="75.3">18</text>
<text x="229.9" y="77.9">1 OK</text>
<text x="229.9" y="75.3">3</text>
<text x="239.4" y="77.9">2</text>
<text x="239.4" y="75.3">4</text>
<text x="58" y="83.2">1</text>
<text x="91.3" y="83.2">7</text>
<text x="105.2" y="80.6">13</text>
<text x="105.2" y="83.2">14</text>
<text x="109.5" y="79.2">D6/AIN0/PD6</text>
<text x="109.5" y="81.9">D7/AIN1/PD7</text>
<text x="131.2" y="79.2">PB3/MOSI/OC2/D11</text>
<text x="132.8" y="81.9">PB2/SS/OC1B/D10</text>
<text x="156.2" y="83.2">15</text>
<text x="156.2" y="80.6">16</text>
<text x="229.9" y="83.2">3</text>
<text x="239.4" y="83.2">4</text>
<text x="58" y="85.9">2</text>
<text x="58" y="88.5">3</text>
<text x="61.4" y="84.3">+4.5V</text>
<text x="61.4" y="86.9">GND</text>
<text x="61.4" y="89.6">RxD</text>
<text x="82.8" y="86.9">ANT2</text>
<text x="83.8" y="84.3">GND</text>
<text x="83.8" y="89.6">GND</text>
<text x="91.3" y="85.9">6</text>
<text x="91.3" y="88.5">8</text>
<text x="109.5" y="84.5">D8/ICP1/PB0</text>
<text x="138.3" y="84.5">PB1/OC1A/D9</text>
<text x="229.9" y="85.9">1</text>
<text x="239.4" y="85.9">2</text>
<text x="58" y="91.1">4</text>
<text x="58" y="93.8">5</text>
<text x="61.4" y="92.2">TxD</text>
<text x="61.4" y="94.9">SET</text>
<text x="85.9" y="94.9">NC</text>
<text x="91.3" y="93.8">9</text>
<text x="229.9" y="91.1">3</text>
<text x="239.4" y="91.1">4</text>
<text x="83" y="149.4">1</text>
<text x="87" y="149.4">1</text>
<text x="103.8" y="149.4">4 4</text>
<text x="83" y="154.6">2</text>
<text x="87" y="154.6">2</text>
<text x="102.8" y="154.6">3 3</text>
</g>
<g font-size="2.5" fill="#8d2323">
<text x="32.5" y="28.7">AC1</text>
<text x="46.4" y="28.7">DC+</text>
<text x="32.5" y="34">AC2</text>
<text x="47.6" y="34">DC-</text>
<text x="187.3" y="75.3">1</text>
<text x="187.3" y="77.9">3</text>
<text x="191.3" y="76.3">MISO</text>
<text x="203.1" y="76.3">VCC</text>
<text x="210.6" y="77.9">4</text>
<text x="210.6" y="75.3">2</text>
<text x="187.3" y="80.6">5</text>
<text x="191.3" y="79">SCK</text>
<text x="191.3" y="81.6">RST</text>
<text x="201.9" y="79">MOSI</text>
<text x="202.6" y="81.6">GND</text>
<text x="210.6" y="80.6">6</text>
<text x="94.7" y="107">6</text>
<text x="112.7" y="107">1</text>
<text x="94.7" y="112.3">4</text>
<text x="112.7" y="112.3">2</text>
<text x="94.7" y="126.9">6</text>
<text x="112.7" y="126.9">1</text>
<text x="94.7" y="132.2">4</text>
<text x="112.7" y="132.2">2</text>
</g>
<g font-size="2.5">
<text x="154.8" y="27.8">GND</text>
<text x="164.2" y="26.5">VCC</text>
<text x="63.5" y="49.9">1</text>
<text x="179.9" y="49.9">1</text>
<text x="179.9" y="52.5">2</text>
<text x="86.1" y="59.5">VCC</text>
<text x="156.2" y="64.7">22</text>
<text x="181.4" y="64.6">VCC</text>
<text x="224.9" y="63.1">GND</text>
<text x="106.8" y="67.3">8</text>
<text x="109.5" y="68.7">GND</text>
<text x="149.5" y="66">GND</text>
<text x="39.4" y="89.6">1</text>
<text x="215.6" y="88.6">GND</text>
<text x="39.4" y="92.2">2</text>
<text x="97.9" y="95.2">GND</text>
<text x="229.9" y="99.1">1</text>
<text x="242.1" y="99.1">2</text>
<text x="201.1" y="117.7">GND</text>
<text x="52.7" y="122.6">1</text>
<text x="52.7" y="125.3">2</text>
<text x="52.7" y="127.9">3</text>
<text x="108.5" y="161.4">GND</text>
</g>
<g font-size="2.5" fill="#f00">
<text x="106.8" y="64.7">7</text>
<text x="109.5" y="66">VCC</text>
<text x="148.5" y="71.3">AVCC</text>
<text x="156.2" y="70">20</text>
</g>
<g font-size="1.9" fill="#00f">
<text x="207.8" y="107">2</text>
<text x="207.8" y="104.4">3</text>
<text x="210.9" y="105.4">Vdd</text>
<text x="207.8" y="109.7">1</text>
<text x="210.9" y="110.7">Gnd</text>
<text x="210.9" y="108.1">DQ</text>
</g>
<text font-size="1.6" fill="#ee0d4e" x="167.5" y="66.9">1uF</text>
<text font-size="1.4" x="238.1" y="39.9">for MST01D002 display only!</text>
<g font-size="1.4" fill="#00f">
<text x="77.2" y="107.6">1</text>
<text x="82.4" y="107.4">3</text>
<text x="77.2" y="114.2">2</text>
<text x="77.2" y="127.5">1</text>
<text x="82.4" y="127.2">3</text>
<text x="77.2" y="134.1">2</text>
</g>
<g font-size=".8" fill="#238d23">
<text x="64" y="71.3">1</text>
<text x="67.7" y="71.3">2</text>
</g>
</svg>
